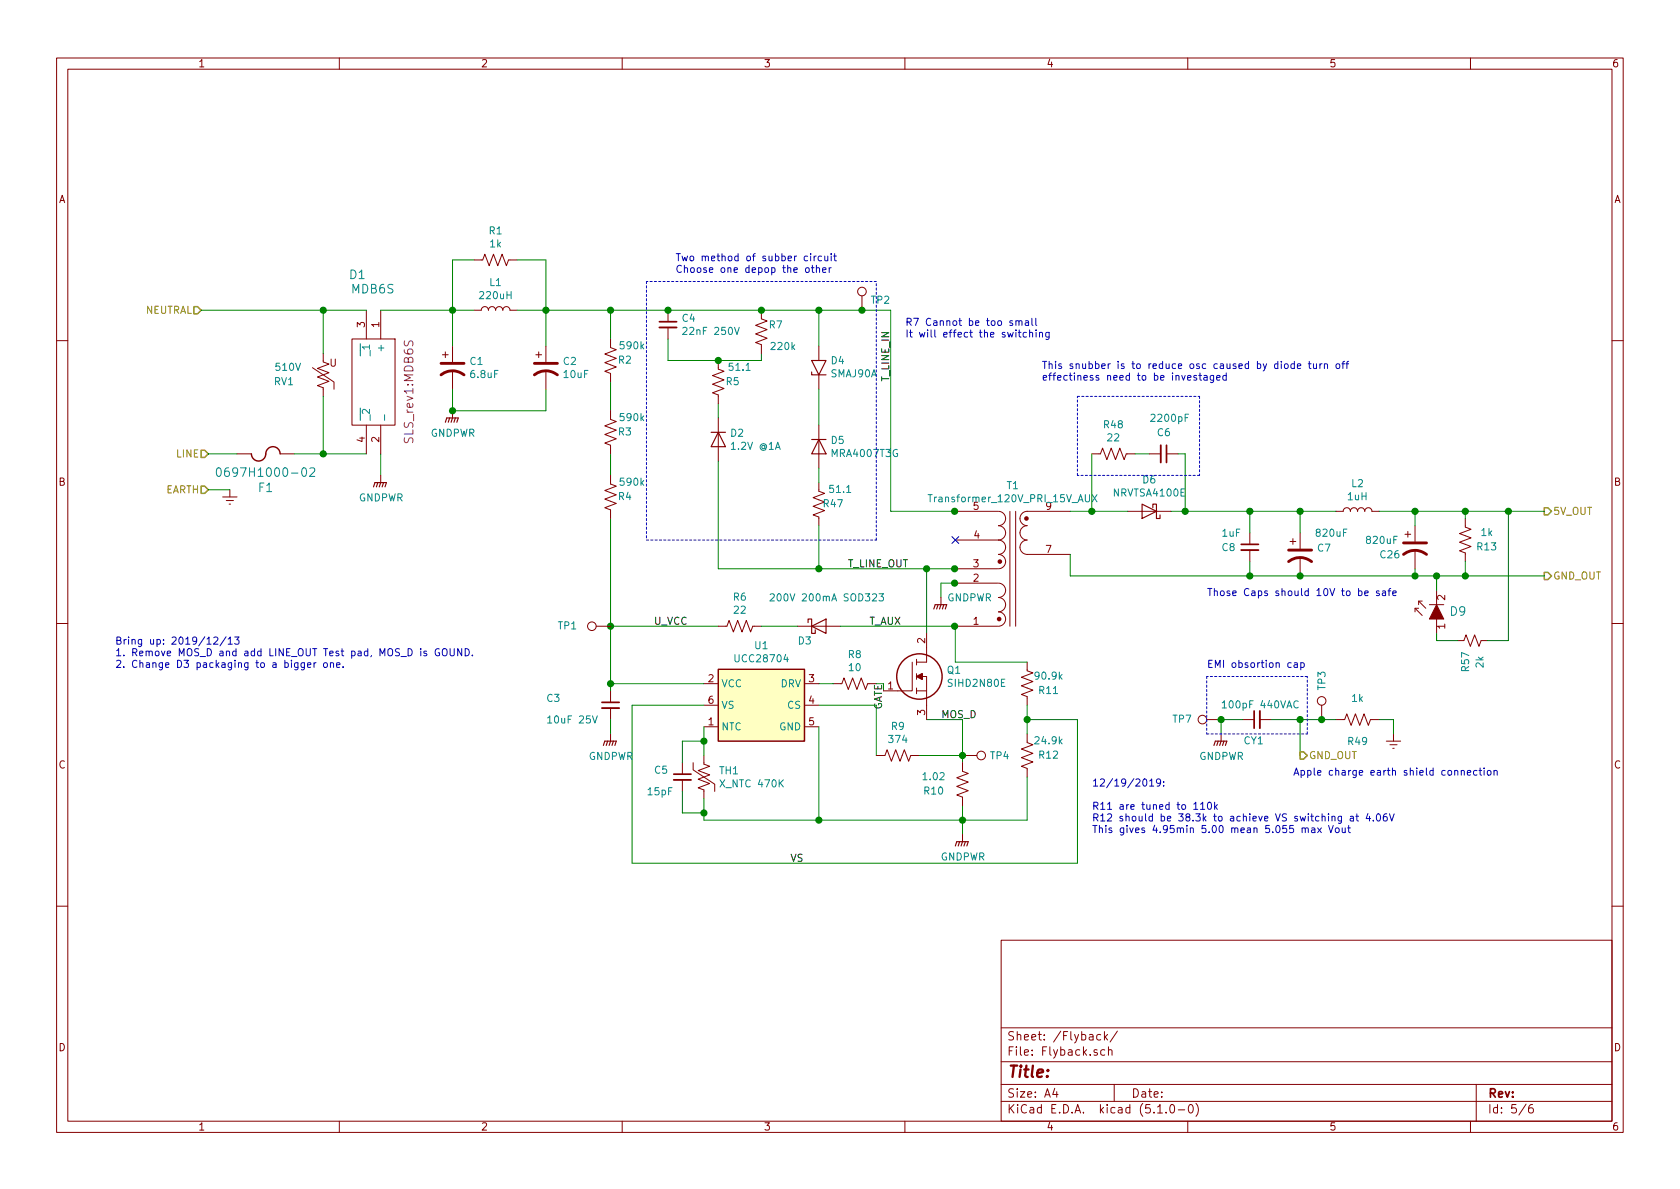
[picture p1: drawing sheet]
<svg xmlns="http://www.w3.org/2000/svg" width="297mm" height="210mm" viewBox="0 0 297 210" stroke-linecap="round" stroke-linejoin="round" font-family="sans-serif">
<g fill="none" stroke="#840000" stroke-width=".18">
<path d="M10 10.3h277v189.9h-277zM12 12.2h273v186.1h-273zM60 10.3v1.9M110 10.3v1.9M160 10.3v1.9M210 10.3v1.9M260 10.3v1.9M62.2 59.9h7.6v15.3h-7.6zM64.8 54.9v5M67.3 54.9v5M83.8 54.9h1.3a.63 .63 0 0 1 .6-.7 .63 .63 0 0 1 .7 .7 .63 .63 0 0 1 .6-.7 .63 .63 0 0 1 .6 .7 .63 .63 0 0 1 .7-.7 .63 .63 0 0 1 .6 .7 .63 .63 0 0 1 .6-.7 .63 .63 0 0 1 .7 .7h1.2M83.8 46h1.5l.4-1 .8 2 .7-2 .8 2 .8-2 .7 2 .4-1h1.5"/>
<path d="M107.9 59.9v1.6l1.1 .3-2.1 .8 2.1 .8-2.1 .7 2.1 .8-2.1 .8 1 .3v1.6M118.1 54.9v2M118.1 57.9v2M134.6 54.9v1.5l1 .4-2 .7 2 .8-2 .7 2 .8-2 .8 1 .4v1.5M152.4 52.3v2.6M10 60.2h2M55.2 65l3.9 2.6v1.2M57.1 62.5v1.5l1.1 .4-2.1 .7 2.1 .8-2.1 .8 2.1 .7-2.1 .8 1 .4v1.5M64.8 75.2v5.1M67.3 75.2v5.1M78.2 62.7h1M78.7 62.2v1"/>
<path d="M80 61.2v2.8M80 65.5v3.3M80 72.6v1.3M94.7 62.7h1.1M95.2 62.2v1M96.5 61.2v2.8M96.5 65.5v3.3M107.9 72.6v1.6l1.1 .3-2.1 .8 2.1 .8-2.1 .7 2.1 .8-2.1 .8 1 .3v1.6M127 63.7v1.6l1 .4-2 .7 2 .8-2 .7 2 .8-2 .8 1 .3v1.6M127 73.9v7.6M144.8 61.2v2.5M144.8 66.3v2.5"/>
<path d="M144.8 75.2v7.6M285 60.2h2M39.4 87.9h2.5M40 88.5h1.3M40.5 89.1h.3M40.6 86.6v1.3M41.9 80.3h2.5M49.5 80.3h2.6M67.3 84.1v1.2M107.9 84.1v1.5l1.1 .4-2.1 .7 2.1 .8-2.1 .8 2.1 .7-2.1 .8 1 .4v1.5M144.8 85.3v1.6l1 .3-2 .8 2 .8-2 .7 2 .8-2 .8 1 .3v1.6M168.8 90.4h7.6"/>
<path d="M168.9 95.5h7.6M176.5 95.5a1.27 1.27 0 0 1 1.3 1.3 1.27 1.27 0 0 1-1.3 1.2 1.27 1.27 0 0 1 1.3 1.3 1.27 1.27 0 0 1-1.3 1.3M176.5 90.4a1.27 1.27 0 0 1 1.3 1.3 1.27 1.27 0 0 1-1.3 1.3 1.27 1.27 0 0 1 1.3 1.2 1.27 1.27 0 0 1-1.3 1.3M178.6 90.4v20.3M179.6 90.4v20.3M189.2 90.4h-7.6a1.27 1.27 0 0 0-1.3 1.3 1.27 1.27 0 0 0 1.3 1.3 1.27 1.27 0 0 0-1.3 1.2 1.27 1.27 0 0 0 1.3 1.3 1.27 1.27 0 0 0-1.3 1.3 1.27 1.27 0 0 0 1.3 1.2h7.6M193 80.3h1.6l.3-1.1 .8 2.1 .8-2.1 .7 2.1 .8-2.1 .8 2.1 .3-1h1.6M199.4 90.4h7.6M203.2 80.3h2M206.2 80.3h2.1M221 94.2v2.1M221 97.3v2"/>
<path d="M228.1 95.8h1M228.6 95.2v1.1M229.9 94.2v2.8M229.9 98.5v3.3M236.2 90.4h1.3a.63 .63 0 0 1 .6-.6 .63 .63 0 0 1 .7 .6 .63 .63 0 0 1 .6-.6 .63 .63 0 0 1 .6 .6 .63 .63 0 0 1 .7-.6 .63 .63 0 0 1 .6 .6 .63 .63 0 0 1 .6-.6 .63 .63 0 0 1 .7 .6h1.2M248.4 94.5h1M248.9 94v1M250.2 93v2.8M250.2 97.3v3.3M259.1 91.7v1.5l1 .4-2 .8 2 .7-2 .8 2 .7-2 .8 1 .4v1.5M10 110.3h2M105.4 110.7h2.5"/>
<path d="M127 110.7h1.5l.4-1 .8 2.1 .7-2.1 .8 2.1 .8-2.1 .7 2.1 .4-1.1h1.5M141 110.7h7.6M161.3 117.1v5.1h-5.1M162.1 116.6v1M162.1 119.1v1M162.1 119.6h1.7v7.6M163.8 112v5.1h-1.7M166.4 105.7v1.2M168.8 110.7h7.6M168.8 103.1h7.6M168.8 100.6h7.6M176.5 103.1a1.27 1.27 0 0 1 1.3 1.3 1.27 1.27 0 0 1-1.3 1.3 1.27 1.27 0 0 1 1.3 1.2 1.27 1.27 0 0 1-1.3 1.3 1.27 1.27 0 0 1 1.3 1.3 1.27 1.27 0 0 1-1.3 1.2"/>
<path d="M181.6 117.1v1.5l1 .4-2 .8 2 .7-2 .8 2 .7-2 .8 1 .4v1.5M250.2 107.6l1.3 1.2M250.8 107.6h-.6v.6M250.8 106.3l1.3 1.3M251.5 106.3h-.7v.6M252.7 106.9h2.6M254 104.4v2.5M254 109.5v2.5M257.8 113.3h1l.4-1 .8 2 .7-2 .8 2 .4-1h1M285 110.3h2M107.9 122.2v2M107.9 125.2v2"/>
<path d="M107.9 129.8v1.3M120.6 134.9v2M120.6 137.9v2M122.6 134.9v1.2l3.8 2.6v1.2M124.5 133.6v1.5l1 .4-2.1 .8 2.1 .7-2.1 .8 2.1 .8-2.1 .7 1.1 .4v1.5M124.5 128.5h2.5M124.5 120.9h2.5M124.5 124.7h2.5M142.2 128.5h2.6M142.2 120.9h2.6M142.2 124.7h2.6M147.3 120.9h1.5l.4-1 .8 2 .7-2 .8 2 .8-2 .7 2 .4-1h1.5"/>
<path d="M154.9 133.6h1.6l.3-1 .8 2 .8-2 .7 2 .8-2 .8 2 .3-1h1.6M162.1 121.7v1M162.1 122.2h1.7M170.2 134.9v1.5l1 .4-2 .7 2 .8-2 .8 2 .7-2 .8 1 .4v1.5M170.2 133.6h2.5M181.6 129.8v1.5l1 .4-2 .8 2 .7-2 .8 2 .7-2 .8 1 .4v1.5M213.4 127.2h2.5M215.9 129.8v1.3M219.7 127.2h2M222.8 127.2h2M233.7 124.7v2.5M236.2 127.2h1.5l.4-1 .8 2.1 .7-2.1 .8 2.1 .8-2.1 .7 2.1 .4-1.1h1.5"/>
<path d="M245.1 131.1h2.5M245.7 131.7h1.3M246.3 132.3h.2M246.4 129.8v1.3M170.2 147.6v1.2M10 160.2h2M177 166.3h108v32h-108zM285 160.2h2M60 198.3v1.9M110 198.3v1.9M160 198.3v1.9M177 194.8h108"/>
<path d="M177 191.8h108M177 187.8h108M177 181.8h108M186.5 192.5l-.4 1h1M186.8 193v1M194.6 183l-.4-.1-.3 .3 .1 .6 .2 .1 .4-.1M195.3 182.4v1.5M195.3 185.7l-.4-.1-.3 .3 .1 .6 .2 .1 .4-.1M195.4 183.4l.4 .5M195.8 182.9l-.5 .6M196 185.7l.2-.1 .3 .1 .1 .9M196 185.1v1.5"/>
<path d="M197 191.8v3M197.6 182.3l-1.3 2M204.7 196.8h.8M206.2 196.7v.1M207 195.4l.3-.1a.94 .94 0 0 1 0 1.5 .82 .82 0 0 1-.3-1.4zM208.3 196.3h1.2M210 198.3v1.9M210.3 195.4l.2-.1a.8 .8 0 0 1 .5 .8 .8 .8 0 0 1-.5 .7 1 1 0 0 1-.2-1.4zM211.5 195.1a1.71 1.71 0 0 1 0 2.3M260 198.3v1.9M261 191.8v6.5M269.8 195.2l-1.2 2"/>
<path d="M271 195.3a.62 .62 0 0 0-.7 .7v.7l.3 .1 .4-.1 .1-.5-.1-.2-.4-.1-.3 .3"/>
<circle cx="152.4" cy="51.6" r=".76"/>
<circle cx="104.6" cy="110.7" r=".76"/>
<circle cx="173.5" cy="133.6" r=".76"/>
<circle cx="212.6" cy="127.2" r=".76"/>
<circle cx="233.7" cy="123.9" r=".76"/>
</g>
<path d="M78 66.3a3.3 3.3 0 0 1 4 0M78 64.3h4M94.5 66.3a3.3 3.3 0 0 1 4.1 0M94.5 64.3h4.1M227.8 99.3a3.3 3.3 0 0 1 4.1 0M227.8 97.3h4.1M248.2 98a3.3 3.3 0 0 1 4 0M248.2 96h4" fill="none" stroke="#840000" stroke-width=".51"/>
<path d="M116.6 57.9h3M205.2 78.7v3.1M219.5 97.3h3M106.4 125.2h3.1M119.1 137.9h3.1M222.8 125.7v3.1" fill="none" stroke="#840000" stroke-width=".33"/>
<path d="M116.6 56.9h3M206.2 78.7v3.1M219.5 96.3h3M106.4 124.2h3.1M119.1 136.9h3.1M221.7 125.7v3.1" fill="none" stroke="#840000" stroke-width=".3"/>
<g fill="none" stroke="#008484" stroke-width=".18">
<path d="M120.7 58l.5-.1 .3 .3-.1 .2-.7 .8h.8M129.9 57.9l.4 1.3 .4-1.3M38.4 82.8l.2-.1a.82 .82 0 0 1 .6 .7 .82 .82 0 0 1-.3 .8h-.1a.86 .86 0 0 1-.4-1.4zM54.8 82.8l.6-.1 .2 .1 .1 .4-.1 .2-.9 .8h1M164.1 87.5h.7M193.1 87.5l.9 1.2M194 87.5l-.9 1.2M136.2 105.1l.5-.1 .2 .4v.2l-.8 .7h.8M155.4 105h.8l-.4 .5 .3 .1 .1 .4-.2 .3-.6-.2M96.8 126.9l.4-.3v1.3M96.8 127.9h.8M104.7 126.6l.5 1.3 .4-1.3"/>
<path d="M216.1 124.3l.4-.4v1.3M216.1 125.2h.7M229.5 124a.6 .6 0 0 0-.8 .5 .6 .6 0 0 0 .6 .7l.2-.1"/>
</g>
<g fill="#840000" stroke="#840000" stroke-width=".25">
<path d="M162.1 119.6l1-.5v1z"/>
<circle cx="176.8" cy="99.3" r=".28"/>
<circle cx="176.7" cy="109.5" r=".28"/>
<circle cx="181.5" cy="91.7" r=".28"/>
</g>
<path d="M127 118.4h15.2v12.7h-15.2z" fill="#ffffc2" stroke="#ffffc2" stroke-width=".18"/>
<g fill="none" stroke="#840000" stroke-width=".25">
<path d="M44.4 80.3a1.31 1.31 0 0 0 1.5 1.2 1.31 1.31 0 0 0 1.1-1.6 1.27 1.27 0 0 1 1.4-.9 1.27 1.27 0 0 1 1.1 1.3M127 118.4h15.2v12.7h-15.2z"/>
<circle cx="162.6" cy="119.6" r="4"/>
</g>
<g fill="none" stroke="#008400" stroke-width=".18">
<path d="M35.6 54.9h29.2M57.1 54.9v7.6M67.3 54.9h16.5M83.8 46h-3.8v15.2M91.4 46h5.1v15.2M91.4 54.9h66.1v35.5h11.4M107.9 54.9v5M118.1 59.9v3.8h16.5v-1.2M144.8 54.9v6.3M57.1 70.1v10.2M80 68.8v3.8h16.5v-3.8M107.9 67.6v5"/>
<path d="M127 71.4v2.5M144.8 68.8v6.4M36.8 80.3h5.1M36.8 86.6h3.8M52.1 80.3h12.7M67.3 80.3v3.8M107.9 80.3v3.8M107.9 91.7v30.5M127 81.5v19.1h41.9M144.8 82.8v2.5M144.8 93v7.6M189.2 90.4h10.2"/>
<path d="M189.2 98v3.8h83.8M193 80.3v10.1M200.7 80.3h2.5M207 90.4h29.2M208.3 80.3h1.2v10.1M221 90.4v3.8M221 99.3v2.5M229.9 90.4v3.8M243.8 90.4h29.2M250.2 90.4v2.6M259.1 90.4v1.3M259.1 99.3v2.5"/>
<path d="M266.7 90.4v22.9h-3.8M107.9 110.7h19.1M134.6 110.7h6.4M148.6 110.7h20.3v6.4h12.7M163.8 100.6v11.4M168.9 103.1h-2.5v2.6M250.2 100.6v1.2M254 112v1.3h3.8M254 101.8v2.6M107.9 127.2v2.6M107.9 120.9h16.6M120.6 139.9v3.9h3.9"/>
<path d="M124.5 124.7h-12.7v27.9h78.7v-25.4h-8.9M124.5 128.5v5.1M124.5 131.1h-3.9v3.8M144.8 124.7h10.1v8.9M144.8 128.5v16.5M144.8 120.9h2.5M162.6 133.6h7.6M163.8 127.2h6.4v7.7M181.6 124.7v5.1M181.6 137.4v7.6h-57.1v-3.8M219.7 127.2h-3.8v2.6M224.8 127.2h11.4"/>
<path d="M229.9 127.2v6.4M243.8 127.2h2.6v2.6M170.2 142.5v5.1"/>
</g>
<g fill="#008400" stroke="#008400" stroke-width=".25">
<circle cx="80" cy="54.9" r=".51"/>
<circle cx="96.5" cy="54.9" r=".51"/>
<circle cx="108" cy="54.9" r=".51"/>
<circle cx="168.8" cy="90.4" r=".51"/>
<circle cx="168.8" cy="110.7" r=".51"/>
<circle cx="108" cy="120.9" r=".51"/>
<circle cx="108" cy="110.7" r=".51"/>
<circle cx="168.8" cy="103.1" r=".51"/>
<circle cx="168.8" cy="100.6" r=".51"/>
<circle cx="170.2" cy="145" r=".51"/>
<circle cx="221" cy="90.4" r=".51"/>
<circle cx="118.1" cy="54.9" r=".51"/>
<circle cx="134.6" cy="54.9" r=".51"/>
<circle cx="127" cy="63.7" r=".51"/>
<circle cx="259.1" cy="90.4" r=".51"/>
<circle cx="181.6" cy="127.2" r=".51"/>
<circle cx="144.8" cy="145" r=".51"/>
<circle cx="124.5" cy="131.1" r=".51"/>
<circle cx="124.5" cy="143.8" r=".51"/>
<circle cx="170.2" cy="133.6" r=".51"/>
<circle cx="163.8" cy="100.6" r=".51"/>
<circle cx="152.4" cy="54.9" r=".51"/>
<circle cx="80" cy="72.6" r=".51"/>
<circle cx="215.9" cy="127.2" r=".51"/>
<circle cx="229.9" cy="127.2" r=".51"/>
<circle cx="233.7" cy="127.2" r=".51"/>
<circle cx="57.2" cy="54.9" r=".51"/>
<circle cx="57.2" cy="80.3" r=".51"/>
<circle cx="144.8" cy="100.6" r=".51"/>
<circle cx="144.8" cy="54.9" r=".51"/>
<circle cx="193" cy="90.4" r=".51"/>
<circle cx="209.6" cy="90.4" r=".51"/>
<circle cx="221" cy="101.8" r=".51"/>
<circle cx="229.9" cy="90.4" r=".51"/>
<circle cx="229.9" cy="101.8" r=".51"/>
<circle cx="250.2" cy="101.8" r=".51"/>
<circle cx="250.2" cy="90.4" r=".51"/>
<circle cx="259.1" cy="101.8" r=".51"/>
<circle cx="266.7" cy="90.4" r=".51"/>
<circle cx="254" cy="101.8" r=".51"/>
</g>
<path d="M34.3 54.2h.6l.7 .7-.7 .6h-.6zM35.6 79.6h.6l.6 .7-.6 .6h-.6zM35.6 86h.6l.6 .6-.6 .6h-.6zM273 89.8h.7l.6 .6-.6 .7h-.7zM273 101.2h.7l.6 .6-.6 .7h-.7zM229.9 133h.6l.6 .6-.6 .6h-.6z" fill="none" stroke="#848400" stroke-width=".25"/>
<g fill="none" stroke="#840000" stroke-width=".2">
<path d="M78.7 74.7l.3-.8h2l-.2 .8M79.5 73.9l-.3 .8M80 73.9l-.2 .8M80.5 73.9l-.2 .8M125.7 76.4h2.6M127 76.4l1.3 2.6h-2.6zM143.5 65.8v.5h2.5M143.5 63.7h2.5l-1.2 2.6zM143.5 77.7h2.5M144.8 77.7l1.2 2.6h-2.5zM66 86.1l.3-.8h2l-.2 .8M66.8 85.3l-.3 .8"/>
<path d="M67.3 85.3l-.2 .8M67.8 85.3l-.2 .8M201.9 89.1l2.6 1.3-2.6 1.3zM203.8 89.8v-.7h.7v2.6h.6v-.6M142.9 110.1v-.6h.6v2.5h.6v-.6M143.5 110.7l2.5-1.2v2.5zM165.1 107.7l.3-.8h2l-.3 .8M165.9 106.9l-.3 .8M166.4 106.9l-.3 .8M166.9 106.9l-.3 .8M106.7 131.8l.2-.7h2.1l-.3 .7M107.4 131.1l-.2 .7"/>
<path d="M107.9 131.1l-.2 .7M108.5 131.1l-.3 .7M214.6 131.8l.3-.7h2l-.2 .7M215.4 131.1l-.3 .7M215.9 131.1l-.3 .7M216.4 131.1l-.2 .7M168.9 149.6l.3-.8h2l-.3 .8M169.7 148.8l-.3 .8M170.2 148.8l-.3 .8M170.7 148.8l-.3 .8"/>
</g>
<path d="M168.3 94.9l1.2 1.2M169.5 94.9l-1.2 1.2" fill="none" stroke="#000084" stroke-width=".18"/>
<path d="M71.6 60.3a.68 .68 0 0 0 0 .8h.5l.3-.8h.4a.62 .62 0 0 1 .1 .9" fill="none" stroke="#840084" stroke-width=".18"/>
<path d="M114.3 49.8v45.7M154.9 49.8h-40.6M190.5 70.1h21.6M212.1 70.1v14M114.3 95.5h40.6M154.9 95.5v-45.7M190.5 84.1v-14M212.1 84.1h-21.6M213.4 119.6v10.2M231.1 119.6h-17.7M213.4 129.8h17.7M231.1 129.8v-10.2" fill="none" stroke="#0000c2" stroke-width=".18" stroke-dasharray=".4 .4"/>
<g fill="none" stroke="#0000c2" stroke-width=".18">
<path d="M142.5 47.4l.3-.1 .2 .2v.6l-.3 .1-.3-.3zM142.8 45.3h-.4l-.2 .2 .1 .6h.5M143.3 44.9v.1M143.3 45.3v.8M143.5 47.3h.4M143.6 46.9v1.1l.3 .2M143.9 45.3v.8M144.3 45.3l-.4 .2M144.3 47.5l.3-.2 .3 .1v.8M144.3 46.9v1.3M145.3 45.3h-.4l-.2 .2 .1 .6h.5M145.4 47.7l.6-.1v-.2l-.4-.1-.2 .2 .1 .6h.5"/>
<path d="M145.8 45.3l.1 .8h.3l.2-.1M146.4 45.3v.8M146.6 47.3v.9M147 44.9v.1M147 47.3l-.3 .1-.1 .2M147 45.3v.8M147.4 45.3h.5M147.6 44.9v1l.3 .2M179 56.8l-.3-.1-.2 .2 .1 .2 .4 .1v.3h-.5M179.6 56.8l.2-.1 .3 .1 .1 .8M179.6 56.7v.9M180 58.8h.5"/>
<path d="M180.2 56.9l.1-.2 .3 .1 .1 .8M180.2 58.3v1.1l.3 .2M181.3 56.8h.5l.1 .8M181.5 58.8h-.4l-.2 .2 .1 .6h.5M181.9 57l-.5 .1-.1 .1v.3h.6M182 58.9l.2-.1h.3l.1 .8M182 58.3v1.3M182.4 56.3v1.1l.3 .2M183.1 56.3v1.1l.2 .2M183.2 58.3v.2M183.2 58.8v.8M183.8 58.9l.2-.1h.3v.8"/>
<path d="M183.8 58.8v.8M185.5 58.8v1l-.3 .2h-.3M185.5 58.8h-.4l-.2 .2 .1 .6h.5M211.6 66.4h-.3l-.2 .2v.1l.5 .2v.3h-.5M212 66.4h.4M212.2 66v1.1l.2 .1M212.9 66.4h.5v.8M213.4 66.7h-.4l-.2 .2 .1 .3h.5M214.6 66.4v1l-.3 .3-.3-.1M214.6 66.4h-.4l-.2 .2 .1 .6h.5M215.1 66.8l.6-.1v-.3h-.4l-.2 .2 .1 .6h.5M216.8 66.4h-.3l-.3 .2 .1 .6h.5"/>
<path d="M216.8 66v1.2M227.2 64.4l.3-.1 .3 .3-.2 .5-.3 .1-.1-.2zM228.9 64.4l-.4-.1-.3 .3 .2 .5h.5M228.9 63.9v1.3M229.4 64.7l.6-.1-.1-.2-.3-.1-.2 .2v.6h.5M231.3 64.3h.5M231.5 63.9v1.1l.3 .2M232.2 64.3l.1 .8 .3 .1 .2-.2M232.8 64.3v.9M233.4 64.3v.9M233.8 64.3l-.4 .3M234.2 64.5l.1-.2 .3 .1 .1 .8"/>
<path d="M234.2 64.3v.9M236.3 64.4l.4-.1 .1 .2v.6l-.3 .1-.3-.3zM237.3 64.3h.4M237.7 63.9l-.3 .2v1.1M238 64.3h.5M238.5 63.9l-.3 .2v1.1M36.6 113.9h.7M37.8 112.8l.5-.2 .2 .4-.8 .9h.8M40 112.6l-1.1 1.6M40.3 113l.4-.4v1.3M40.3 113.9h.8M41.5 112.6h.8l-.4 .5 .3 .2v.6h-.5l-.2-.1"/>
<path d="M53.8 117.2v1.1l-.2 .2-.3-.1M53.8 117.2h-.3l-.3 .2 .1 .6h.5M54.4 117.6l.6-.1-.1-.3h-.3l-.2 .2v.6h.5M55.5 117.2v.8M55.9 117.2l-.4 .2M57.3 117.2h.3l.3 .2-.1 .6h-.3l-.3-.2zM58.4 117.3l.2-.1h.3l.1 .8M58.4 117.2v.8M59.5 117.6l.6-.1-.1-.3h-.3l-.2 .2 .1 .6h.4M60.7 117.9v.1M77.6 114.8a.59 .59 0 0 0-.7 .5 .59 .59 0 0 0 .7 .6l.1-.5h-.2M78.3 114.9a.45 .45 0 0 1 .7 0 .88 .88 0 0 1-.3 1.1l-.3-.1a1.07 1.07 0 0 1-.1-1z"/>
<path d="M79.6 114.7v1l.2 .3 .4-.1 .1-.2v-1M81.6 114.7v1.3l-.7-1.3v1.3M82.2 114.7a.64 .64 0 0 1 .8 .6 .64 .64 0 0 1-.8 .7zM83.5 115.8v.2M228.3 117.2h-.4l-.2 .2 .1 .6h.5M228.9 117.2h.4l.1 .8M229.4 117.5h-.4l-.2 .2 .2 .3h.4M230 117.2h.4l.2 .2-.1 .6h-.5M230 117.2v1.3M241.3 104.9l.6-.1v-.3h-.4l-.2 .2 .1 .6h.5M243.8 104.5h-.3l-.1 .2v.1l.4 .2v.3h-.4M244.4 104.5h.5l.1 .8"/>
<path d="M245 104.8h-.4l-.2 .2v.3h.6M245.4 104.5h.5M245.9 104.1l-.3 .1v1.1M246.3 104.9l.6-.1-.1-.3h-.3l-.2 .2v.6h.5M203.3 138.1l.3-.4v1.3M203.3 139h.7M205.2 138.3l-.2 .2h-.4l-.1-.2 .1-.5 .4-.1 .1 .2a.84 .84 0 0 1-.3 1.1h-.2M205.7 138.9v.1M205.7 138.2v.1M258.4 136.4l.1-.2 .4 .1v.8M258.4 136.2v.9M259.4 136.6l.6-.1v-.2l-.4-.1-.2 .2 .1 .6h.5"/>
<path d="M261.1 136.3l-.3-.1-.3 .3 .2 .5h.4M261.5 136.2h.5M261.7 135.8v1.1l.3 .2M262.4 135.8v.1M262.4 136.2v.9M263.1 136.3l.3-.1 .2 .3-.1 .5-.3 .1-.2-.1zM264.2 136.4l.1-.2 .3 .1 .1 .8M264.2 136.2v.9M211.1 142.2l.3-.3v1.2M211.1 143.1h.7M212.3 142.2l.3-.3v1.2M212.3 143.1h.7"/>
<path d="M213.6 142l.2-.1a.69 .69 0 0 1 .4 .6 .69 .69 0 0 1-.4 .6l-.3-.2v-.3zM214.8 141.9v1.2M214.9 142.6l.3 .5M215.2 142.3l-.4 .5M230.2 146.5l.2-.1 .3 .1 .1 .7M230.2 146.4v.8M230.8 146.6l.2-.2 .3 .1v.7M231.9 146.5h.5l.1 .7M232.5 146.7l-.4 .1-.2 .1v.3h.6M233 146.4l.6 .8M233.6 146.4l-.6 .8M234.9 146l.4 1.2 .4-1.2"/>
<path d="M236.2 146.5l.3-.1 .3 .2-.1 .6h-.4l-.2-.2zM237.2 144.3l-.1 1.2-.1 .1-.3-.1M237.2 144.4l-.4-.1-.2 .3 .1 .5h.5M237.3 146.4l.1 .8h.3l.1-.1M237.8 146.4v.8M238.3 146.4h.5M238.5 146v1.1l.3 .1M238.8 144.4h.4l.1 .8M239.3 144.6l-.4 .1-.2 .2 .1 .2h.5M239.7 144.3h.5M239.9 143.9v1.1l.3 .2M241.9 143.9l-.3 .8h.7"/>
<path d="M242.1 144.3v.9M242.8 145.1v.1M243.5 144l.2-.1a.67 .67 0 0 1 .4 .6 .67 .67 0 0 1-.4 .7l-.3-.2v-.3zM245.2 143.9l-.4 .1a.87 .87 0 0 0 0 1.2l.4-.1v-.6l-.4-.1-.2 .2M245.7 143.9l.4 1.3 .4-1.3"/>
</g>
<path d="M254 106.9l1.3 2.6h-2.6z" fill="#840000" stroke="#840000" stroke-width=".18"/>
<text font-size="2.8" fill="#840000" x="178" y="190.5">Title:</text>
<g font-size="2.1" fill="#008484">
<text x="61.8" y="49.3">D1</text>
<text x="62.2" y="51.9">MDB6S</text>
<text x="40" y="84.3">0697H1000-02</text>
<text x="45.7" y="87">F1</text>
<text x="256.4" y="108.9">D9</text>
</g>
<text font-size="2.1" fill="#840084" x="73.1" y="78.2" transform="rotate(-90 73.1 78.2)">SLS_rev1:MDB6S</text>
<g font-size="2.1" fill="#840000">
<text x="178" y="184">Sheet: /Flyback/</text>
<text x="178" y="186.7">File: Flyback.sch</text>
<text x="178" y="196.9">KiCad E.D.A. kicad (5.1.0-0)</text>
<text x="178" y="194.1">Size: A4</text>
<text x="200" y="194.1">Date:</text>
<text x="263" y="194.1">Rev:</text>
<text x="263" y="196.9">Id: 5/6</text>
</g>
<g font-size="1.8" fill="#840000">
<text x="35" y="11.9">1</text>
<text x="85" y="11.9">2</text>
<text x="135" y="11.9">3</text>
<text x="185" y="11.9">4</text>
<text x="235" y="11.9">5</text>
<text x="285" y="11.9">6</text>
<text x="10.4" y="35.9">A</text>
<text x="285.4" y="35.9">A</text>
<text x="64.5" y="57.9" transform="rotate(-90 64.5 57.9)">3</text>
<text x="67.1" y="57.9" transform="rotate(-90 67.1 57.9)">1</text>
<text x="58.3" y="64.8">U</text>
<text x="64.5" y="78.2" transform="rotate(-90 64.5 78.2)">4</text>
<text x="67.1" y="78.2" transform="rotate(-90 67.1 78.2)">2</text>
<text x="10.4" y="85.9">B</text>
<text x="285.4" y="85.9">B</text>
<text x="172.1" y="90.2">5</text>
<text x="172.2" y="95.2">4</text>
<text x="172.1" y="100.3">3</text>
<text x="184.9" y="97.8">7</text>
<text x="172.1" y="102.9">2</text>
<text x="255.5" y="106.1" transform="rotate(-90 255.5 106.1)">2</text>
<text x="163.6" y="113.8" transform="rotate(-90 163.6 113.8)">2</text>
<text x="172.1" y="110.5">1</text>
<text x="255.5" y="111.2" transform="rotate(-90 255.5 111.2)">1</text>
<text x="125.2" y="120.6">2</text>
<text x="125.2" y="124.5">6</text>
<text x="143" y="120.6">3</text>
<text x="143" y="124.5">4</text>
<text x="157" y="121.9">1</text>
<text x="125.2" y="128.3">1</text>
<text x="143" y="128.3">5</text>
<text x="163.6" y="126.5" transform="rotate(-90 163.6 126.5)">3</text>
<text x="10.4" y="135.9">C</text>
<text x="285.4" y="135.9">C</text>
<text x="10.4" y="185.9">D</text>
<text x="285.4" y="185.9">D</text>
<text x="35" y="199.9">1</text>
<text x="85" y="199.9">2</text>
<text x="135" y="199.9">3</text>
<text x="185" y="199.9">4</text>
<text x="235" y="199.9">5</text>
<text x="285" y="199.9">6</text>
</g>
<g font-size="1.8" fill="#008484">
<text x="86.5" y="41.4">R1</text>
<text x="86.7" y="43.8">1k</text>
<text x="85" y="52.9">220uH</text>
<text x="86.6" y="50.6">L1</text>
<text x="154.1" y="53.7">TP2</text>
<text x="120.6" y="56.9">C4</text>
<text x="121.3" y="59.2">22nF 250V</text>
<text x="136" y="58.1">R7</text>
<text x="48.8" y="65.6">510V</text>
<text x="65.4" y="62.7" transform="rotate(-90 65.4 62.7)">_1</text>
<text x="67.9" y="61.7" transform="rotate(-90 67.9 61.7)">+</text>
<text x="83.1" y="64.5">C1</text>
<text x="99.6" y="64.5">C2</text>
<text x="109.4" y="64.3">R2</text>
<text x="109.8" y="61.8">590k</text>
<text x="129.1" y="65.6">51.1</text>
<text x="136.5" y="61.9">220k</text>
<text x="147" y="64.4">D4</text>
<text x="48.5" y="68.1">RV1</text>
<text x="83.3" y="66.8">6.8uF</text>
<text x="99.8" y="66.8">10uF</text>
<text x="128.4" y="68.1">R5</text>
<text x="146.9" y="66.7">SMAJ90A</text>
<text x="65.4" y="74.4" transform="rotate(-90 65.4 74.4)">_2</text>
<text x="67.9" y="74.4" transform="rotate(-90 67.9 74.4)">_</text>
<text x="76.1" y="77.2">GNDPWR</text>
<text x="109.4" y="77">R3</text>
<text x="109.8" y="74.5">590k</text>
<text x="129.2" y="77.2">D2</text>
<text x="195.2" y="75.7">R48</text>
<text x="203.8" y="74.6">2200pF</text>
<text x="204.7" y="77.1">C6</text>
<text x="129.5" y="79.5">1.2V @1A</text>
<text x="147" y="78.5">D5</text>
<text x="147.2" y="80.8">MRA4007T3G</text>
<text x="195.9" y="78">22</text>
<text x="63.4" y="88.7">GNDPWR</text>
<text x="109.4" y="88.4">R4</text>
<text x="109.8" y="85.9">590k</text>
<text x="145.7" y="89.7">R47</text>
<text x="146.8" y="87.2">51.1</text>
<text x="164.9" y="88.8">Transformer_120V_PRI_15V_AUX</text>
<text x="178.1" y="86.5">T1</text>
<text x="197" y="87.8">NRVTSA4100E</text>
<text x="202.1" y="85.5">D6</text>
<text x="238.3" y="88.5">1uH</text>
<text x="239" y="86.2">L2</text>
<text x="184.9" y="90.2">9</text>
<text x="216.1" y="94.9">1uF</text>
<text x="232.9" y="94.9">820uF</text>
<text x="261.9" y="94.8">1k</text>
<text x="216.1" y="97.5">C8</text>
<text x="233" y="97.6">C7</text>
<text x="241.8" y="96.2">820uF</text>
<text x="244.1" y="98.7">C26</text>
<text x="261.2" y="97.3">R13</text>
<text x="129.7" y="106.2">R6</text>
<text x="137.4" y="106.3">200V 200mA SOD323</text>
<text x="167.4" y="106.3">GNDPWR</text>
<text x="98.7" y="111.3">TP1</text>
<text x="129.8" y="108.5">22</text>
<text x="141.2" y="114">D3</text>
<text x="130.3" y="117.1">UCC28704</text>
<text x="133.5" y="114.8">U1</text>
<text x="150" y="116.4">R8</text>
<text x="150.2" y="118.7">10</text>
<text x="167.5" y="119.1">Q1</text>
<text x="259.8" y="118.7" transform="rotate(-90 259.8 118.7)">R57</text>
<text x="262.3" y="118.1" transform="rotate(-90 262.3 118.1)">2k</text>
<text x="96.7" y="124.1">C3</text>
<text x="127.5" y="121.5">VCC</text>
<text x="127.5" y="125.3">VS</text>
<text x="138" y="121.5">DRV</text>
<text x="139.3" y="125.3">CS</text>
<text x="167.9" y="121.5">SIHD2N80E</text>
<text x="183.2" y="120.2">90.9k</text>
<text x="183.8" y="122.7">R11</text>
<text x="216.7" y="125.3">100pF 440VAC</text>
<text x="234.4" y="122" transform="rotate(-90 234.4 122)">TP3</text>
<text x="239.1" y="124.1">1k</text>
<text x="97.3" y="127.9">10uF 25V</text>
<text x="127.5" y="129.2">NTC</text>
<text x="137.8" y="129.2">GND</text>
<text x="157.3" y="131.4">374</text>
<text x="157.6" y="129.1">R9</text>
<text x="183.2" y="131.6">24.9k</text>
<text x="207.4" y="127.8">TP7</text>
<text x="220" y="131.6">CY1</text>
<text x="238.4" y="131.7">R49</text>
<text x="104" y="134.4">GNDPWR</text>
<text x="115.8" y="136.8">C5</text>
<text x="127.2" y="136.9">TH1</text>
<text x="163.3" y="138">1.02</text>
<text x="175.1" y="134.3">TP4</text>
<text x="183.8" y="134.2">R12</text>
<text x="212" y="134.4">GNDPWR</text>
<text x="114.6" y="140.6">15pF</text>
<text x="127.7" y="139.2">X_NTC 470K</text>
<text x="163.4" y="140.5">R10</text>
<text x="166.3" y="152.2">GNDPWR</text>
</g>
<g font-size="1.8" fill="#0000c2">
<text x="119.4" y="46.2">Two method of subber circuit</text>
<text x="119.4" y="48.3">Choose one depop the other</text>
<text x="160" y="57.6">R7 Cannot be too small</text>
<text x="160" y="59.7">It will effect the switching</text>
<text x="184.1" y="65.2">This snubber is to reduce osc caused by diode turn off</text>
<text x="184.1" y="67.3">effectiness need to be investaged</text>
<text x="213.4" y="105.4">Those Caps should 10V to be safe</text>
<text x="20.3" y="114">Bring up: 2019/12/13</text>
<text x="20.3" y="116">1. Remove MOS_D and add LINE_OUT Test pad, MOS_D is GOUND.</text>
<text x="20.3" y="118.1">2. Change D3 packaging to a bigger one.</text>
<text x="213.4" y="118.1">EMI obsortion cap</text>
<text x="228.6" y="137.2">Apple charge earth shield connection</text>
<text x="193" y="139.1">12/19/2019:</text>
<text x="193" y="143.2">R11 are tuned to 110k</text>
<text x="193" y="145.3">R12 should be 38.3k to achieve VS switching at 4.06V</text>
<text x="193" y="147.3">This gives 4.95min 5.00 mean 5.055 max Vout</text>
</g>
<g font-size="1.8" fill="#848400">
<text x="25.6" y="55.5">NEUTRAL</text>
<text x="31.3" y="80.9">LINE</text>
<text x="29.2" y="87.2">EARTH</text>
<text x="274.6" y="91.1">5V_OUT</text>
<text x="274.6" y="102.5">GND_OUT</text>
<text x="231.4" y="134.2">GND_OUT</text>
</g>
<g font-size="1.8">
<text x="157.2" y="67.6" transform="rotate(-90 157.2 67.6)">T_LINE_IN</text>
<text x="149.9" y="100.3">T_LINE_OUT</text>
<text x="115.6" y="110.5">U_VCC</text>
<text x="153.7" y="110.5">T_AUX</text>
<text x="166.4" y="127">MOS_D</text>
<text x="139.7" y="152.4">VS</text>
</g>
<text font-size="1.8" fill="#008400" x="156" y="125.8" transform="rotate(-90 156 125.8)">GATE</text>
</svg>
